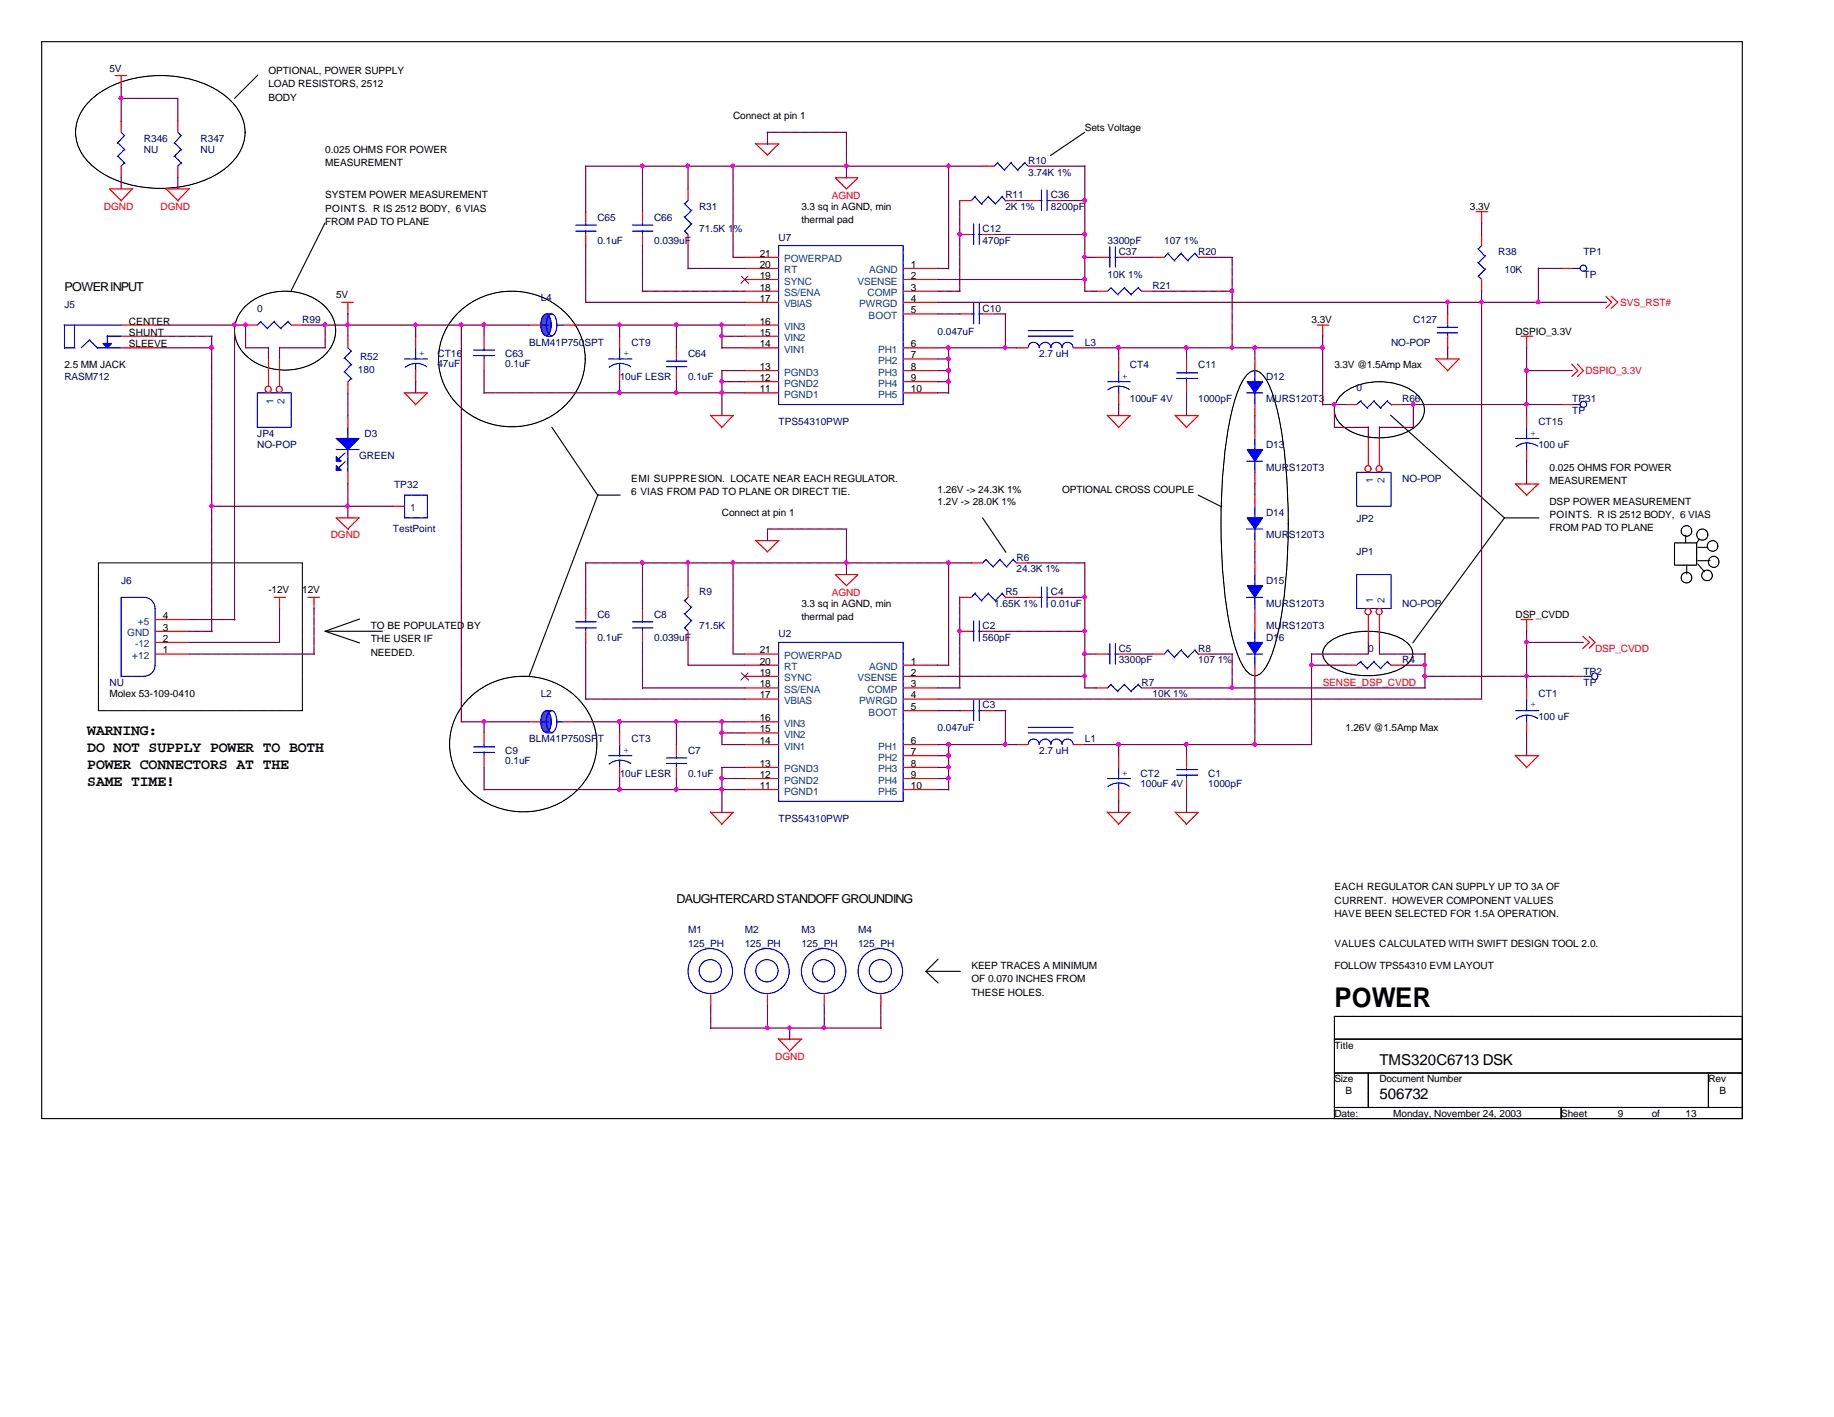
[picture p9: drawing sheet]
<svg xmlns="http://www.w3.org/2000/svg" width="279mm" height="216mm" viewBox="0 0 279 216" stroke-linecap="round" stroke-linejoin="round" font-family="sans-serif">
<g fill="none" stroke="#000" stroke-width=".17">
<path d="M6.3 6.3h259.1v164.1h-259.1zM39.3 11.4l-3.6 3.6M49.5 34l-5.2 10.4M165.3 20.2l-5.3 3.5M84.1 65.1l7 10.4M91 75.4h3.5M91.1 75.4l-10.5 27.6M149.7 78.9l3.5 5.3M182.5 75.4l3.6 1.8M211.8 63.2l17.4 15.7M229.2 78.9h5.2M229.2 78.9l-14 19.1"/>
<path d="M49.5 96.2l5.3 1.8M49.5 96.2h8.8M54.8 94.3l-5.3 1.9M256.8 81.5v1.2M257 86.1v1.4M258.7 83.4h1.5M258.7 85.4h1.8M258.7 85.9l1 1.2M258.9 82.1l-.4 .6M141.1 148l1.8 1.8M141.1 148h5.2M142.9 146.1l-1.8 1.9"/>
</g>
<path d="M15 85.8h31.1M46.1 85.8v22.5M15 108.3v-22.5M46.1 108.3h-31.1" fill="none" stroke="#000" stroke-width=".15" stroke-dasharray=".1 .1 .1 .1 .1 .1 .1 .1"/>
<g fill="none" stroke="#000" stroke-width=".17" stroke-dasharray=".1 .1 .1 .1 .1 .1 .1 .1">
<path d="M13.5 15.5a15 15 0 0 1 11-4 15.3 15.3 0 0 1 10.8 4 6.3 6.3 0 0 1-.3 9.5 15.9 15.9 0 0 1-12 3.6 14.7 14.7 0 0 1-9.5-3.9 6.3 6.3 0 0 1 0-9.2zM37.6 46.4a9.1 9.1 0 0 1 12.3 .7 5.1 5.1 0 0 1-1.4 7.8 9.1 9.1 0 0 1-11.5-1.3 5 5 0 0 1 .6-7.2zM69.6 47.8a11.7 11.7 0 0 1 18.2 2.1 9.9 9.9 0 0 1-4.6 13.9 11.5 11.5 0 0 1-15.6-5.4 9.7 9.7 0 0 1 2-10.6zM190.1 56.9a1.37 1.37 0 0 1 2.1 0 13.6 13.6 0 0 1 2.6 6.4 91.2 91.2 0 0 1 0 32.8 13.6 13.6 0 0 1-2.6 6.4 1.37 1.37 0 0 1-2.1 0 8.5 8.5 0 0 1-1.8-3.5 68 68 0 0 1-2.3-19.2 68.5 68.5 0 0 1 2.3-19.4 8.5 8.5 0 0 1 1.8-3.5zM204.6 59.9a9.5 9.5 0 0 1 11.1 0 3.1 3.1 0 0 1 0 5.1 9.6 9.6 0 0 1-11.1 0 3.1 3.1 0 0 1 0-5.1zM202.3 98a10 10 0 0 1 7.2-1.8 8.4 8.4 0 0 1 5 1.8 1.96 1.96 0 0 1 0 3.1 10 10 0 0 1-7.3 1.8 8.4 8.4 0 0 1-4.9-1.8 1.96 1.96 0 0 1 0-3.1zM255.1 82.7h3.4M255.1 86.1v-3.4M258.5 82.7v3.4M258.5 86.1h-3.4M71.3 106.5a11.7 11.7 0 0 1 18.3 2 9.9 9.9 0 0 1-4.6 14 11.6 11.6 0 0 1-15.8-5.4 9.7 9.7 0 0 1 2.1-10.6zM203.3 154.9h62.1"/>
<path d="M203.3 158.3v-3.4M203.3 158.3h62.1M265.4 154.9v3.4M265.4 158.3h-62.1M265.4 158.3v5.2M203.3 163.5v-5.2M203.3 163.5h5.1M203.3 168.7v-5.2M203.3 168.7h34.5M203.3 170.4v-1.7M208.4 163.5v5.2M208.4 168.7h-5.1"/>
<path d="M208.4 163.5h51.9M208.4 168.7v-5.2M237.8 168.7v1.7M237.8 170.4h-34.5M237.8 168.7h27.6M237.8 170.4v-1.7M260.3 163.5v5.2M260.3 168.7h-51.9M260.3 163.5h5.1M260.3 168.7v-5.2M265.4 163.5h-62.1M265.4 163.5v5.2"/>
<path d="M265.4 168.7h-5.1M265.4 168.7v1.7M265.4 170.4h-27.6"/>
<circle cx="256.9" cy="80.9" r=".81"/>
<circle cx="256.9" cy="88" r=".81"/>
<circle cx="259.3" cy="81.5" r=".85"/>
<circle cx="260.1" cy="87.7" r=".81"/>
<circle cx="260.9" cy="83.2" r=".81"/>
<circle cx="261" cy="85.6" r=".82"/>
</g>
<g fill="none" stroke="#f00" stroke-width=".17" stroke-dasharray=".1 .1 .1 .1 .1 .1 .1 .1">
<path d="M18.5 11.5v1.9M19.3 11.5h-1.8M16.7 28.8l1.8 1.8M18.5 30.6l1.7-1.9M20.2 28.8h-3.6M25.3 28.8l1.9 1.8M27.1 30.6l1.8-1.9M28.8 28.8h-3.6M113.5 39.2h5.1M115.1 21.9h3.6M116.9 23.6l-1.8-1.8M118.6 21.9l-1.8 1.8"/>
<path d="M127.3 27.1h3.4l-1.8 1.7zM224.9 32.3h1.8M225.7 32.3v1.7M53 46.1v1.8M53.8 46.1h-1.7M61.6 59.9h3.6M65.1 59.9l-1.9 1.8M73.7 51.2v1.8M73.7 56.5v-1.8M94.4 51.2v1.8M94.4 58.2v-1.7M103 53v1.7"/>
<path d="M103 58.2v-1.7M113.5 59.9h5.1M113.5 58.2h5.1M113.5 56.5h5.1M113.5 53h5.1M113.5 51.2h5.1M113.5 49.5h5.1M113.5 46.1h5.1M113.5 44.4h5.1M113.5 42.6h5.1M113.5 40.9h5.1M142.8 40.9h-5.2"/>
<path d="M142.8 42.6h-5.2M142.8 44.4h-5.2M142.8 46.1h-5.2M142.8 47.8h-5.2M142.8 53h-5.2M142.8 54.7h-5.2M142.8 56.5h-5.2M142.8 58.2h-5.2M142.8 59.9h-5.2M180.8 54.7v1.8M180.8 59.9v-1.7M200.7 49.5h1.7"/>
<path d="M201.5 49.5v1.8M218.8 54.7h3.5M220.6 56.5l-1.9-1.9M222.2 54.7l-1.7 1.9M231.7 51.2h1.9M232.6 51.2v1.9M240.4 56.5l-1-1M240.4 56.5l-1 .9M241.2 56.5l-.9-1M241.2 56.5l-.9 .9M245.5 46.1l-.9-1M245.5 46.1l-.9 .9"/>
<path d="M246.5 46.1l-1.1-1M246.5 46.1l-1.1 .9M51.2 78.9l1.9 1.8M54.7 78.9h-3.6M59.9 77.1h1.7M63.3 61.6l-1.7-1.8M108.3 63.3h3.5M110 65.1l-1.8-1.9M111.7 63.3l-1.8 1.9M168.7 63.3h3.5M170.4 65.1l-1.7-1.9M172.1 63.3l-1.8 1.9"/>
<path d="M179.1 63.3h3.5M180.8 65.1l-1.8-1.9M182.5 63.3l-1.8 1.9M230.9 73.7h3.5M232.6 75.4l-1.8-1.7M234.4 73.7l-1.9 1.8M42.6 91v1.8M43.5 91h-1.8M47.8 91v1.8M48.7 91h-1.9M53 80.6l1.8-1.8M113.5 99.7h5.1"/>
<path d="M115.1 82.4h3.6M116.9 84.1l-1.8-1.8M118.6 82.4l-1.8 1.8M127.3 87.5h3.4l-1.8 1.7zM156.6 91h1.7M161.8 91h-1.7M231.7 94.4h1.9M232.6 94.4v1.9M242.1 97.9l-1-1M242.1 97.9l-1 .9M243 97.9l-.9-1M243 97.9l-.9 .9"/>
<path d="M113.5 118.6h5.1M113.5 116.9h5.1M113.5 113.5h5.1M113.5 111.7h5.1M113.5 110h5.1M113.5 106.5h5.1M113.5 104.8h5.1M113.5 103h5.1M113.5 101.3h5.1M142.8 101.3h-5.2M142.8 103h-5.2M142.8 104.8h-5.2"/>
<path d="M142.8 106.5h-5.2M142.8 108.3h-5.2M142.8 113.5h-5.2M142.8 115.1h-5.2M142.8 116.9h-5.2M142.8 118.6h-5.2M230.9 115.1h3.5M232.6 116.9l-1.8-1.8M234.4 115.1l-1.9 1.9M108.3 123.8h3.5M110 125.6l-1.8-1.9M111.7 123.8l-1.8 1.8"/>
<path d="M113.5 120.3h5.1M142.8 120.3h-5.2M168.7 123.8h3.5M170.4 125.6l-1.7-1.9M172.1 123.8l-1.8 1.8M179.1 123.8h3.5M180.8 125.6l-1.8-1.9M182.5 123.8l-1.8 1.8M118.6 158.3h3.6M122.1 158.3l-1.9 1.9M120.3 160.1l-1.8-1.9"/>
</g>
<g fill="none" stroke="#00f" stroke-width=".17" stroke-dasharray=".1 .1 .1 .1 .1 .1 .1 .1">
<path d="M118.6 37.4h19M137.6 37.4v24.2M72.1 54.2h3.3M72.1 53.3h3.3M73.7 53v.4M73.7 54.7v-.6M92.7 54.7h3.6M94.4 55.4v1.2M94.4 53v1.8M94.4 55.4l-.7 .1-.9 .5M96.1 55.9a2.92 2.92 0 0 0-1.7-.5M101.5 55.9h3.2"/>
<path d="M101.5 55h3.2M103 54.7v.4M103 56.5v-.7M179.2 57.7h3.3M179.2 56.8h3.3M180.8 56.5v.4M180.8 58.2v-.6M61.6 75.4h3.5M61.6 78.9v-3.5M65.1 75.4v3.5M65.1 78.9h-3.5M118.6 61.6v-24.2"/>
<path d="M137.6 61.6h-19M118.6 97.9h19M137.6 97.9v24.2M158.3 91h.4M158.7 92.5v-3.2M159.5 92.5v-3.2M160.1 91h-.7M118.6 122.1v-24.2M137.6 122.1h-19"/>
</g>
<path d="M112.9 42.1l1.1 1.1M114 42.1l-1.1 1.1M112.9 102.5l1.1 1.1M114 102.5l-1.1 1.1" fill="none" stroke="#804000" stroke-width=".15" stroke-dasharray=".1 .1 .1 .1 .1 .1 .1 .1"/>
<path d="M82.9 108.4l.3-.1a1.17 1.17 0 0 1 .8 1.1 2.49 2.49 0 0 1-.5 2.1l-.3 .1a1.12 1.12 0 0 1-.8-1.1 2.46 2.46 0 0 1 .5-2.1z" fill-rule="evenodd" fill="#4c4cff" stroke="#00f" stroke-width=".17" stroke-dasharray=".1 .1 .1 .1 .1 .1 .1 .1"/>
<g fill="none" stroke="#00f" stroke-width=".17" stroke-dasharray=".1 .1 .1 .1 .1 .1 .1 .1">
<path d="M17.9 21.8l1.1 1.1M17.9 23.8l1.1 1.1M18.5 20.2l.5 .5M19 20.7l-1.1 1.1M19 22.8l-1.1 1.1M19 24.8l-.6 .6M26.6 21.8l1.1 1.1M26.6 23.8l1.1 1.1M27.1 20.2l.6 .5M27.6 20.7l-1.1 1.1M27.6 22.8l-1.1 1.1M27.6 24.8l-.6 .6"/>
<path d="M87.7 35.2h3.2M87.7 34.3h3.2M89.2 34v.4M89.2 35.7v-.6M96.4 35.2h3.2M96.4 34.3h3.2M97.9 34v.4M97.9 35.7v-.6M104.3 35.2l1.1-1.2M104.3 33.1l1.1-1.1M104.3 31.1l.6-.6M104.8 35.7l-.6-.6"/>
<path d="M105.3 34.1l-1.1-1.1M105.3 32.1l-1.1-1.1M148 30.6l.6-.7M148 35.7h.4M148.3 37.3v-3.3M148.5 30l1.1 1.2M149.2 37.3v-3.3M149.5 31.1l1.1-1.2M149.7 35.7h-.6M150.5 30l1.2 1.2M151.5 25.3l.6-.6M151.6 31.1l1.1-1.2"/>
<path d="M152 24.8l1.1 1.2M152.7 30l.5 .6M153 25.9l1.1-1.2M154 24.8l1.1 1.2M155 25.9l1.2-1.2M156.1 24.8l.6 .6M158.3 30.6h.4M158.7 32.1v-3.2M159.5 32.1v-3.2M160.1 30.6h-.7M168.7 39.2h.5M170.4 39.2h-.6"/>
<path d="M177.4 39.2l.6-.7M177.9 38.6l1.1 1.2M178.9 39.7l1.1-1.2M179.9 38.6l1.1 1.2M180.9 39.7l1.2-1.2M182 38.6l.6 .7M225.2 37.9l.6-.6M226.2 39l-1.1-1.2M9.8 53h1.6M9.8 49.5v3.6M11.3 53v-3.6M11.3 49.5h-1.6"/>
<path d="M11.3 49.5h7.2M12.4 53l1.3-1.3M13.6 51.8l1.3 1.3M14.8 53h3.7M16.3 51.2h2.2M16.3 52.3v-1.2M18.5 51.2h-2.2M39.2 49.5l.6-.6M39.2 59.9h5.2M39.7 49l1.1 1.1M40.7 50l1.1-1.1M41.7 49l1.1 1.1"/>
<path d="M42.8 50l1.1-1.1M43.9 49l.5 .6M44.4 59.9v5.2M61.6 54.7h3.6M63.3 55.4v1.2M63.3 53v1.8M63.3 55.4l-.7 .1-.9 .5M65 55.9a2.92 2.92 0 0 0-1.7-.5M148 47.8h.4M148.3 49.4v-3.3M149.2 49.4v-3.3M149.7 47.8h-.6"/>
<path d="M156.6 51.2h7M157.5 52.2a.8 .8 0 0 0-.9 .8M158.3 53a.85 .85 0 0 0-.8-.8M159.2 52.2a.91 .91 0 0 0-.9 .8M160.1 53a.86 .86 0 0 0-.9-.8M161 52.2a.8 .8 0 0 0-.9 .8M161.8 53a.85 .85 0 0 0-.8-.8M162.6 52.2a.8 .8 0 0 0-.8 .8M163.5 50.4h-7M163.5 53a.85 .85 0 0 0-.9-.8M168.7 44.4l.6-.6M168.7 58.2h3.5"/>
<path d="M169.1 40.7v-3.2M169.2 43.9l1.1 1.1M169.9 40.7v-3.2M170.3 44.9l1.1-1.1M170.4 58.8v1.1M170.4 56.5v1.8M170.4 58.8l-1 .2-.7 .4M171.3 43.9l1.1 1.1M172 59.4a2.62 2.62 0 0 0-1.6-.6M172.3 44.9l1.2-1.1M173.4 43.9l.6 .5M191.2 56.5v1.8"/>
<path d="M191.2 59.9v1.8M192.4 59.9h-2.5M218.9 50.7h3.3M218.9 49.9h3.3M220.6 49.5v.5M220.6 51.2v-.6M225.2 42.1l1.1-1.1M225.2 40l1.1-1.1M225.7 42.6l-.6-.6M226.2 41.1l-1.1-1.1M239.5 40.9h1.3M39.2 65.1v-5.2"/>
<path d="M44.4 65.1h-5.2M51.2 68.5h3.6M51.6 69.9l1-.9M51.6 71.3l1-.9M53 65.1v1.8M53 68.5v3.6M206.7 61.6l.6-.6M206.7 72h5.2M206.7 77.1v-5.1M207.3 61.1l1.1 1.1M208.3 62.1l1.1-1.1M209.3 61.1l1.1 1.1"/>
<path d="M210.3 62.1l1.1-1.1M211.3 61.1l.7 .6M211.9 72v5.1M211.9 77.1h-5.2M230.9 66.8h3.5M232.6 67.5v1.1M232.6 65.1v1.8M232.6 67.5l-.7 .1-.9 .5M234.3 68a2.92 2.92 0 0 0-1.7-.5M239.5 61.6h1.3M87.7 95.7h3.2M87.7 94.7h3.2"/>
<path d="M89.2 94.4v.4M89.2 96.2v-.6M96.4 95.7h3.2M96.4 94.7h3.2M97.9 94.4v.4M97.9 96.2v-.6M104.3 95.7l1.1-1.2M104.3 93.6l1.1-1.1M104.3 91.5l.6-.6M104.8 96.2l-.6-.6M105.3 94.6l-1.1-1.1M105.3 92.5l-1.1-1.1"/>
<path d="M148 96.2h.4M148 91l.6-.7M148.3 97.7v-3.2M148.5 90.4l1.1 1.2M149.2 97.7v-3.2M149.5 91.5l1.1-1.2M149.7 96.2h-.6M149.7 85.8l.6-.6M150.2 85.3l1.2 1.1M150.5 90.4l1.2 1.2M151.3 86.4l1.1-1.2M151.6 91.5l1.1-1.2"/>
<path d="M152.3 85.3l1.1 1.1M152.7 90.4l.5 .7M153.3 86.4l1.1-1.2M154.3 85.3l.6 .6M168.7 99.7h.5M170.4 99.7h-.6M177.4 99.7l.6-.7M177.9 99.1l1.1 1.1M179.9 99.1l1.1 1.1M182 99.1l.6 .6M206.7 87.5h5.2M206.7 92.7v-5.2"/>
<path d="M211.9 87.5v5.2M211.9 92.7h-5.2M72.1 114.6h3.3M72.1 113.8h3.3M73.7 113.5v.4M73.7 115.1v-.5M82.5 110h1M83.2 108.3h1M83.2 111.7h1M83.8 108.4l.3-.1a1.17 1.17 0 0 1 .7 1.1 2.49 2.49 0 0 1-.5 2.1l-.2 .1a1.12 1.12 0 0 1-.8-1.1 2.46 2.46 0 0 1 .5-2.1zM84.9 110h1M92.7 115.1h3.6"/>
<path d="M94.4 115.8v1.2M94.4 113.5v1.7M94.4 115.8l-.7 .1-.9 .5M96.1 116.3a2.92 2.92 0 0 0-1.7-.5M101.5 116.3h3.2M101.5 115.5h3.2M103 115.1v.5M103 116.9v-.7M148 108.3h.4M148.3 109.8v-3.2M149.2 109.8v-3.2M149.7 108.3h-.6"/>
<path d="M156.6 111.7h7M157.5 112.6a.8 .8 0 0 0-.9 .9M158.3 113.5a.85 .85 0 0 0-.8-.9M159.2 112.6a.91 .91 0 0 0-.9 .9M160.1 113.5a.86 .86 0 0 0-.9-.9M161 112.6a.8 .8 0 0 0-.9 .9M161.8 113.5a.85 .85 0 0 0-.8-.9M162.6 112.6a.8 .8 0 0 0-.8 .9M163.5 110.8h-7M163.5 113.5a.85 .85 0 0 0-.9-.9M168.7 104.8l.6-.6M168.7 118.6h3.5"/>
<path d="M169.1 101.2v-3.2M169.2 104.3l1.1 1.1M169.9 101.2v-3.2M170.3 105.3l1.1-1.1M170.4 119.3v1.1M170.4 116.9v1.8M170.4 119.3l-1 .2-.7 .4M171.3 104.3l1.1 1.1M172 119.8a2.62 2.62 0 0 0-1.6-.5M172.3 105.3l1.2-1.1M173.4 104.3l.6 .6M178.9 100.2l1.1-1.2"/>
<path d="M179.2 118.1h3.3M179.2 117.3h3.3M180.8 116.9v.4M180.8 118.6v-.6M180.9 100.2l1.2-1.2M206.7 101.3l.6-.5M207.3 100.8l1.1 1.1M208.3 101.9l1.1-1.1M209.3 100.8l1.1 1.1M210.3 101.9l1.1-1.1M211.3 100.8l.7 .6M230.9 108.3h3.5"/>
<path d="M232.6 109v1.1M232.6 106.5v1.9M232.6 109l-.7 .1-.9 .5M234.3 109.5a2.92 2.92 0 0 0-1.7-.5M241.2 103h1.4"/>
<circle cx="241.2" cy="40.9" r=".48"/>
<circle cx="241.2" cy="61.6" r=".48"/>
<circle cx="242.9" cy="103" r=".49"/>
<circle cx="108.2" cy="148" r="3.4"/>
<circle cx="108.2" cy="147.9" r="1.69"/>
<circle cx="116.8" cy="148" r="3.4"/>
<circle cx="116.8" cy="147.9" r="1.69"/>
<circle cx="125.5" cy="148" r="3.4"/>
<circle cx="125.5" cy="147.9" r="1.69"/>
<circle cx="134.1" cy="148" r="3.4"/>
<circle cx="134.1" cy="147.9" r="1.69"/>
</g>
<g fill="none" stroke="#f00" stroke-width=".17" stroke-dasharray=".1 .1 .1 .1 .1 .1 .1 .1">
<path d="M18.5 18.5v1.7M27.1 18.5v1.7M18.5 27.1v-1.8M27.1 27.1v-1.8M89.2 32.3v1.7M89.2 37.4v-1.7M97.9 32.3v1.7M97.9 37.4v-1.7M104.8 37.4v-1.7M104.8 28.8v1.8M146.2 30.6h1.8M146.2 35.7h1.8"/>
<path d="M149.7 25.3h1.8M151.5 35.7h-1.8M154.9 30.6h-1.7M156.6 30.6h1.7M158.3 25.3h-1.7M161.8 30.6h-1.7M167 39.2h1.7M172.1 39.2h-1.7M175.6 39.2h1.8M184.2 39.2h-1.7M225.7 35.7v1.7M23.6 49.5h-5.1"/>
<path d="M23.6 51.2h-5.1M23.6 53h-5.1M37.4 49.5h1.8M40.9 54.7v4.1M42.6 54.7v4.1M46.1 49.5h-1.7M63.3 51.2v1.8M63.3 58.2v-1.7M146.2 47.8h1.8M151.5 47.8h-1.8M154.9 53h1.7M165.3 53h-1.8"/>
<path d="M167 44.4h1.7M170.4 54.7v1.8M175.6 44.4h-1.7M191.2 54.7v1.8M220.6 47.8v1.7M220.6 53v-1.8M225.7 44.4v-1.8M237.8 40.9h1.7M53 63.3v1.8M53 73.7v-1.7M170.4 61.6v-1.7M191.2 63.3v-1.7"/>
<path d="M205 61.6h1.7M208.4 66.8v4.2M210.1 66.8v4.2M213.6 61.6h-1.7M232.6 63.3v1.8M232.6 70.3v-1.8M237.8 61.6h1.7M89.2 92.7v1.7M89.2 97.9v-1.7M97.9 92.7v1.7M97.9 97.9v-1.7M104.8 97.9v-1.7"/>
<path d="M104.8 89.2v1.8M146.2 96.2h1.8M146.2 91h1.8M148 85.8h1.7M151.5 96.2h-1.8M154.9 91h-1.7M156.6 85.8h-1.7M167 99.7h1.7M172.1 99.7h-1.7M175.6 99.7h1.8M184.2 99.7h-1.7M208.4 97.9v-4.2"/>
<path d="M210.1 97.9v-4.2M73.7 111.7v1.8M73.7 116.9v-1.8M80.6 110h1.8M87.5 110h-1.7M94.4 111.7v1.8M94.4 118.6v-1.7M103 113.5v1.6M103 118.6v-1.7M146.2 108.3h1.8M151.5 108.3h-1.8M154.9 113.5h1.7"/>
<path d="M165.3 113.5h-1.8M167 104.8h1.7M170.4 115.1v1.8M175.6 104.8h-1.7M180.8 115.1v1.8M205 101.3h1.7M213.6 101.3h-1.7M232.6 104.8v1.7M232.6 111.7v-1.7M239.5 103h1.7M170.4 122.1v-1.8M180.8 120.3v-1.7"/>
<path d="M108.3 153.2v-1.7M116.9 153.2v-1.7M125.6 153.2v-1.7M134.2 153.2v-1.7"/>
<circle cx="40.9" cy="59.3" r=".47"/>
<circle cx="42.5" cy="59.3" r=".47"/>
<circle cx="208.4" cy="71.4" r=".47"/>
<circle cx="210.1" cy="71.4" r=".47"/>
<circle cx="208.4" cy="93.2" r=".47"/>
<circle cx="210.1" cy="93.2" r=".47"/>
</g>
<g fill="#00f" stroke="#00f" stroke-width=".17" stroke-dasharray=".1 .1 .1 .1 .1 .1 .1 .1">
<path d="M190 58.2h2.4l-1.2 1.7z" fill-rule="evenodd"/>
<path d="M15.7 52.3h1.3l-.7 .7z" fill-rule="evenodd"/>
<path d="M51.2 66.8h3.5l-1.7 1.7z" fill-rule="evenodd"/>
<path d="M51.2 69.6l.8 .7h-.8z" fill-rule="evenodd"/>
<path d="M51.2 71l.8 .6h-.8z" fill-rule="evenodd"/>
</g>
<path d="M82.9 47.9l.3-.1a1.17 1.17 0 0 1 .8 1.2 2.49 2.49 0 0 1-.5 2.1h-.3a1.12 1.12 0 0 1-.8-1.1 2.46 2.46 0 0 1 .5-2.1z" fill-rule="evenodd" fill="#4c4cff" stroke="#00f" stroke-width=".17" stroke-dasharray=".1 .1 .1 .1 .1 .1 .1 .1"/>
<g fill="none" stroke="#00f" stroke-width=".17" stroke-dasharray=".1 .1 .1 .1 .1 .1 .1 .1">
<path d="M52.5 54.5l1.1 1.1M52.5 56.6l1.1 1.1M53 53l.6 .6M53.5 53.5l-1.1 1.1M53.5 55.5l-1.1 1.2M53.5 57.7l-.6 .6M82.5 49.5h1M83.2 47.8h1M83.2 51.2h1M83.8 47.9l.3-.1a1.17 1.17 0 0 1 .7 1.2 2.49 2.49 0 0 1-.5 2.1h-.2a1.12 1.12 0 0 1-.8-1.1 2.46 2.46 0 0 1 .5-2.1zM84.9 49.5h1M191.2 66.8v1.8"/>
<path d="M191.2 70.3v1.8M191.2 77.1v1.9M192.4 70.3h-2.5M18.5 91v12.1M18.5 91h3.5M23.6 92.7v8.7M23.6 92.7a1.7 1.7 0 0 0-1.7-1.7M191.2 87.5v1.8M191.2 91v1.8M191.2 80.6v1.9M191.2 96.2v1.8M191.2 99.7v1.7"/>
<path d="M192.4 91h-2.5M192.4 80.6h-2.5M192.4 99.7h-2.5M18.5 103h3.5M21.9 103a1.7 1.7 0 0 0 1.7-1.7"/>
</g>
<g fill="none" stroke="#f00" stroke-width=".17" stroke-dasharray=".1 .1 .1 .1 .1 .1 .1 .1">
<path d="M53 51.2v1.8M53 59.9v-1.7M80.6 49.5h1.8M87.5 49.5h-1.7M191.2 65.1v1.7M191.2 73.7v-1.7M191.2 75.4v1.7M28.8 99.7h-5.2M28.8 97.9h-5.2M28.8 96.2h-5.2M28.8 94.4h-5.2M191.2 85.8v1.7"/>
<path d="M191.2 94.4v-1.7M191.2 84.1v-1.7M191.2 94.4v1.8M191.2 103v-1.7"/>
</g>
<g fill="#00f" stroke="#00f" stroke-width=".17" stroke-dasharray=".1 .1 .1 .1 .1 .1 .1 .1">
<path d="M190 68.5h2.4l-1.2 1.8z" fill-rule="evenodd"/>
<path d="M190 89.2h2.4l-1.2 1.8z" fill-rule="evenodd"/>
<path d="M190 78.9h2.4l-1.2 1.7z" fill-rule="evenodd"/>
<path d="M190 97.9h2.4l-1.2 1.8z" fill-rule="evenodd"/>
</g>
<g fill="none" stroke="#800040" stroke-width=".17" stroke-dasharray=".1 .1 .1 .1 .1 .1 .1 .1">
<path d="M18.5 15v3.5M18.5 15v-1.8M27.1 18.5v-3.6M27.1 15h-8.7M18.5 28.8v-1.8M27.1 28.8v-1.8M89.2 37.4v8.7M89.2 25.3v7M97.9 37.4v7M97.9 32.3v-7.1M97.9 25.3h-8.7M104.8 37.4v3.6"/>
<path d="M104.8 28.8v-3.6M104.8 25.3h-7M111.7 39.2v-14M111.7 25.3h17.3M111.7 25.3h-7M113.5 39.2h-1.9M116.9 20.2v1.8M128.9 27.1v-1.9M128.9 25.3h15.7M128.9 25.3v-5.2M128.9 20.2h-12.1M144.5 25.3v15.7"/>
<path d="M144.5 25.3h5.3M146.2 35.7v-5.2M151.5 35.7h13.9M156.6 30.6h-1.8M165.3 39.2v3.5M165.3 30.6h-3.6M165.3 35.7v3.6M165.3 35.7v-5.2M165.3 25.3h-7.1M165.3 30.6v-5.4M167 39.2h-1.8M172.1 39.2h3.6"/>
<path d="M184.2 39.2h3.6M187.7 39.2v5.2M225.7 34v1.8M23.6 49.5h12.2M23.6 51.2h8.7M23.6 53h8.7M32.3 51.2v1.9M32.3 53v24.2M35.7 49.5v45M37.4 49.5h-1.8M37.4 53v-3.6M40.9 53h-3.6"/>
<path d="M40.9 54.7v-1.8M42.6 54.7v-1.8M42.6 53h7M46.1 49.5h3.5M49.5 53v-3.6M49.5 49.5h3.6M53 49.5h10.4M53 59.9v3.5M53 51.2v-1.8M53 49.5v-1.7M63.3 59.9v-1.8M63.3 51.2v-1.8"/>
<path d="M63.3 49.5h7.1M70.3 49.5h3.5M73.7 51.2v-1.8M73.7 56.5v3.4M73.7 59.9h20.8M73.7 49.5h7M87.5 49.5h7M89.2 46.1h24.3M94.4 49.5h8.7M94.4 51.2v-1.8M94.4 59.9h8.7M94.4 58.2v1.7"/>
<path d="M97.9 44.4h15.6M103 53v-3.6M103 58.2v1.7M103 49.5h7.1M103 59.9h7.1M104.8 40.9h8.7M110 56.5v1.8M110 58.2v1.7M110 59.9v3.5M110 49.5v1.8M110 53h3.5M110 51.2v1.9"/>
<path d="M113.5 56.5h-3.6M113.5 58.2h-3.6M113.5 59.9h-3.6M113.5 49.5h-3.6M113.5 51.2h-3.6M142.8 58.2h1.8M142.8 56.5h1.8M142.8 54.7h1.8M142.8 53h1.8M142.8 47.8h3.5M142.8 44.4h3.5M142.8 42.6h22.6"/>
<path d="M142.8 46.1h77.8M144.5 53v1.8M144.5 59.9h-1.8M144.5 58.2v1.7M144.5 56.5v1.8M144.5 54.7v1.9M144.5 40.9h-1.8M144.5 53h8.7M146.2 44.4v-8.8M151.5 47.8h1.7M153.2 47.8v5.3M153.2 53h1.7"/>
<path d="M165.3 44.4h1.7M165.3 42.6v1.8M170.4 54.7v-1.8M170.4 53h-5.2M175.6 44.4h12.2M180.8 54.7v-1.8M180.8 53h-10.5M187.7 44.4v8.7M187.7 53h-7M191.2 54.7v-1.8M191.2 53h-3.6M201.5 53h-10.4"/>
<path d="M201.5 53v-1.9M201.5 53v8.7M220.6 47.8v-1.8M220.6 46.1h5.2M220.6 54.7v-1.8M225.7 46.1v-1.8M225.7 46.1h8.7M232.6 56.5v-3.6M234.4 46.1v-5.3M234.4 40.9h3.5M234.4 46.1h10.4M239.5 56.5h-7"/>
<path d="M32.3 77.1v19.2M53 78.9v-1.9M53 77.1h-20.8M53 77.1v-3.4M59.9 77.1h-7M170.4 63.3v-1.7M180.8 63.3v-3.5M191.2 65.1v-1.9M191.2 75.4v-1.7M201.5 61.6h1.9M203.3 65.1v-3.5M203.3 61.6h1.8"/>
<path d="M208.4 66.8v-1.8M208.4 65.1h-5.2M210.1 66.8v-1.8M210.1 65.1h5.3M213.6 61.6h1.8M215.3 65.1v-3.5M215.3 61.6h17.4M232.6 61.6v-5.2M232.6 73.7v-3.5M232.6 63.3v-1.7M237.8 61.6h-5.3M28.8 94.4h7"/>
<path d="M28.8 99.7h19.1M28.8 97.9h13.9M28.8 96.2h3.5M42.6 92.7v5.3M47.8 92.7v7M89.2 92.7v-7M89.2 85.8h8.8M89.2 97.9v8.7M97.9 97.9v7M97.9 92.7v-7M97.9 85.8h7M104.8 89.2v-3.5"/>
<path d="M104.8 97.9v3.5M104.8 85.8h7M111.7 99.7v-14M111.7 85.8h17.3M113.5 99.7h-1.9M116.9 80.6v1.9M116.9 80.6h12.1M128.9 87.5v-1.8M128.9 85.8h15.7M128.9 85.8v-5.3M144.5 85.8v15.6M144.5 85.8h3.6"/>
<path d="M146.2 96.2v-5.3M151.5 96.2h13.9M156.6 91h-1.8M165.3 99.7v3.4M165.3 96.2v3.5M165.3 96.2v-5.3M165.3 85.8h-8.8M165.3 91h-3.6M165.3 91v-5.3M167 99.7h-1.8M172.1 99.7h3.6M184.2 99.7h3.6"/>
<path d="M187.7 99.7v5.2M191.2 85.8v-1.8M208.4 99.7h-8.7M208.4 99.7v-1.9M210.1 97.9v1.8M210.1 99.7h7.1M232.6 97.9v-1.8M241.2 97.9h-8.7M70.3 110h3.5M70.3 110v-60.6M73.7 110h7M73.7 111.7v-1.8"/>
<path d="M73.7 116.9v3.5M87.5 110h7M89.2 106.5h24.3M94.4 110h8.7M94.4 111.7v-1.8M94.4 118.6v1.8M97.9 104.8h15.6M103 113.5v-3.6M103 118.6v1.8M103 110h7.1M104.8 101.3h8.7M110 116.9v1.8"/>
<path d="M110 118.6v1.8M110 110v1.8M110 113.5h3.5M110 111.7v1.8M113.5 116.9h-3.6M113.5 118.6h-3.6M113.5 110h-3.6M113.5 111.7h-3.6M142.8 118.6h1.8M142.8 116.9h1.8M142.8 115.1h1.8M142.8 113.5h1.8"/>
<path d="M142.8 108.3h3.5M142.8 104.8h3.5M142.8 103h22.6M142.8 106.5h83M144.5 113.5v1.7M144.5 118.6v1.8M144.5 116.9v1.8M144.5 115.1v1.9M144.5 101.3h-1.8M144.5 113.5h8.7M146.2 104.8v-8.7M151.5 108.3h1.7"/>
<path d="M153.2 108.3v5.2M153.2 113.5h1.7M165.3 104.8h1.7M165.3 103v1.9M170.4 115.1v-1.7M170.4 113.5h-5.2M175.6 104.8h12.2M180.8 115.1v-1.7M180.8 113.5h-10.5M187.7 104.8h29.5M191.2 103v10.5M191.2 113.5h-10.5"/>
<path d="M199.8 113.5v-12.2M199.8 101.3h5.3M199.8 113.5h-8.7M199.8 101.3v-1.7M213.6 101.3h3.6M217.1 103h15.6M217.1 103v-1.7M217.1 101.3v-1.7M217.1 104.8v-1.8M225.7 106.5v-60.5M232.6 103v-5.2M232.6 115.1v-3.5"/>
<path d="M232.6 104.8v-1.8M239.5 103h-7M73.7 120.3h20.8M94.4 120.3h8.7M103 120.3h7.1M110 120.3v3.6M113.5 120.3h-3.6M144.5 120.3h-1.8M170.4 123.8v-1.8M180.8 123.8v-3.6M108.3 153.2v3.5M108.3 156.6h8.7"/>
<path d="M116.9 156.6h3.5M116.9 153.2v3.5M120.3 156.6h5.3M120.3 156.6v1.8M125.6 156.6h8.7M125.6 153.2v3.5M134.2 153.2v3.5"/>
</g>
<g fill="#f0f" stroke="#f0f" stroke-width=".17" stroke-dasharray=".1 .1 .1 .1 .1 .1 .1 .1">
<circle cx="109.9" cy="58.1" r=".29"/>
<circle cx="109.9" cy="59.8" r=".29"/>
<circle cx="144.5" cy="53" r=".29"/>
<circle cx="144.5" cy="54.6" r=".29"/>
<circle cx="144.5" cy="58.1" r=".29"/>
<circle cx="144.5" cy="56.4" r=".29"/>
<circle cx="109.9" cy="51.2" r=".29"/>
<circle cx="103" cy="49.5" r=".29"/>
<circle cx="94.4" cy="49.5" r=".29"/>
<circle cx="73.7" cy="49.5" r=".29"/>
<circle cx="94.4" cy="59.8" r=".29"/>
<circle cx="103" cy="59.8" r=".29"/>
<circle cx="109.9" cy="49.5" r=".29"/>
<circle cx="128.9" cy="25.3" r=".29"/>
<circle cx="144.5" cy="25.3" r=".29"/>
<circle cx="153.1" cy="53" r=".29"/>
<circle cx="165.2" cy="39.2" r=".29"/>
<circle cx="165.2" cy="42.5" r=".29"/>
<circle cx="146.2" cy="35.7" r=".29"/>
<circle cx="187.7" cy="44.3" r=".29"/>
<circle cx="187.7" cy="53" r=".29"/>
<circle cx="165.2" cy="35.7" r=".29"/>
<circle cx="165.2" cy="30.5" r=".29"/>
<circle cx="201.5" cy="53" r=".29"/>
<circle cx="170.4" cy="53" r=".29"/>
<circle cx="109.9" cy="118.6" r=".29"/>
<circle cx="109.9" cy="120.3" r=".29"/>
<circle cx="144.5" cy="113.4" r=".29"/>
<circle cx="144.5" cy="115.1" r=".29"/>
<circle cx="144.5" cy="118.6" r=".29"/>
<circle cx="144.5" cy="116.9" r=".29"/>
<circle cx="109.9" cy="111.6" r=".29"/>
<circle cx="103" cy="109.9" r=".29"/>
<circle cx="94.4" cy="109.9" r=".29"/>
<circle cx="73.7" cy="109.9" r=".29"/>
<circle cx="94.4" cy="120.3" r=".29"/>
<circle cx="103" cy="120.3" r=".29"/>
<circle cx="109.9" cy="109.9" r=".29"/>
<circle cx="111.6" cy="85.7" r=".29"/>
<circle cx="144.5" cy="85.7" r=".29"/>
<circle cx="153.1" cy="113.4" r=".29"/>
<circle cx="165.2" cy="99.6" r=".29"/>
<circle cx="165.2" cy="103" r=".29"/>
<circle cx="146.2" cy="96.1" r=".29"/>
<circle cx="187.7" cy="104.8" r=".29"/>
<circle cx="165.2" cy="96.1" r=".29"/>
<circle cx="165.2" cy="91" r=".29"/>
<circle cx="128.9" cy="85.7" r=".29"/>
<circle cx="170.4" cy="113.4" r=".29"/>
<circle cx="70.2" cy="49.5" r=".29"/>
<circle cx="225.7" cy="46" r=".29"/>
<circle cx="220.5" cy="46" r=".29"/>
<circle cx="111.6" cy="25.3" r=".29"/>
<circle cx="104.8" cy="25.3" r=".29"/>
<circle cx="97.8" cy="25.3" r=".29"/>
<circle cx="97.8" cy="85.7" r=".29"/>
<circle cx="104.8" cy="85.7" r=".29"/>
<circle cx="35.7" cy="49.5" r=".29"/>
<circle cx="32.2" cy="77.1" r=".29"/>
<circle cx="32.2" cy="53" r=".29"/>
<circle cx="53" cy="49.5" r=".29"/>
<circle cx="63.3" cy="49.5" r=".29"/>
<circle cx="125.5" cy="156.6" r=".29"/>
<circle cx="116.9" cy="156.6" r=".29"/>
<circle cx="120.3" cy="156.6" r=".29"/>
<circle cx="203.2" cy="61.6" r=".29"/>
<circle cx="215.3" cy="61.6" r=".29"/>
<circle cx="232.5" cy="56.4" r=".29"/>
<circle cx="232.5" cy="61.6" r=".29"/>
<circle cx="217" cy="101.3" r=".29"/>
<circle cx="199.8" cy="101.3" r=".29"/>
<circle cx="232.5" cy="103" r=".29"/>
<circle cx="234.3" cy="46" r=".29"/>
<circle cx="53" cy="77.1" r=".29"/>
<circle cx="232.5" cy="97.8" r=".29"/>
<circle cx="180.7" cy="53" r=".29"/>
<circle cx="191.1" cy="53" r=".29"/>
<circle cx="191.1" cy="113.4" r=".29"/>
<circle cx="18.4" cy="14.9" r=".29"/>
<circle cx="37.4" cy="49.5" r=".29"/>
<circle cx="49.5" cy="49.5" r=".29"/>
<circle cx="217" cy="103" r=".29"/>
<circle cx="180.7" cy="113.4" r=".29"/>
</g>
<text font-size="4.1" x="203.3" y="153.5">POWER</text>
<g font-size="2.3">
<text x="13.3" y="111.9">WARNING:</text>
<text x="13.3" y="114.6">DO NOT SUPPLY POWER TO BOTH</text>
<text x="13.3" y="117.2">POWER CONNECTORS AT THE</text>
<text x="13.3" y="119.8">SAME TIME!</text>
<text x="210.1" y="167.5">506732</text>
<text x="210.1" y="162.3">TMS320C6713 DSK</text>
</g>
<g font-size="1.9">
<text x="9.8" y="44.3">POWER INPUT</text>
<text x="103" y="137.6">DAUGHTERCARD STANDOFF GROUNDING</text>
</g>
<g font-size="1.5">
<text x="16.7" y="10.9">5V</text>
<text x="40.9" y="11.3">OPTIONAL, POWER SUPPLY</text>
<text x="40.9" y="13.3">LOAD RESISTORS, 2512</text>
<text x="40.9" y="15.3">BODY</text>
<text x="49.5" y="23.4">0.025 OHMS FOR POWER</text>
<text x="111.7" y="18.1">Connect at pin 1</text>
<text x="165.3" y="19.9">Sets Voltage</text>
<text x="49.5" y="25.3">MEASUREMENT</text>
<text x="49.5" y="30.2">SYSTEM POWER MEASUREMENT</text>
<text x="49.5" y="32.3">POINTS. R IS 2512 BODY, 6 VIAS</text>
<text x="49.5" y="34.3">FROM PAD TO PLANE</text>
<text x="122.1" y="32">3.3 sq in AGND, min</text>
<text x="122.1" y="34">thermal pad</text>
<text x="223.9" y="32">3.3V</text>
<text x="115.7" y="40.8">20</text>
<text x="115.7" y="39.1">21</text>
<text x="138.8" y="40.8">1</text>
<text x="51.2" y="45.5">5V</text>
<text x="115.7" y="46">17</text>
<text x="115.7" y="44.3">18</text>
<text x="115.7" y="42.5">19</text>
<text x="138.8" y="42.5">2</text>
<text x="138.8" y="44.3">3</text>
<text x="138.8" y="46">4</text>
<text x="138.8" y="47.8">5</text>
<text x="19.6" y="49.4">CENTER</text>
<text x="19.6" y="51.1">SHUNT</text>
<text x="19.6" y="52.9">SLEEVE</text>
<text x="115.7" y="52.9">14</text>
<text x="115.7" y="51.1">15</text>
<text x="115.7" y="49.4">16</text>
<text x="138.8" y="52.9">6</text>
<text x="199.8" y="49.3">3.3V</text>
<text x="230.9" y="51">DSPIO_3.3V</text>
<text x="9.8" y="56.1">2.5 MM JACK</text>
<text x="115.7" y="59.8">11</text>
<text x="115.7" y="58.1">12</text>
<text x="115.7" y="56.4">13</text>
<text x="138.8" y="54.6">7</text>
<text x="138.8" y="56.4">8</text>
<text x="138.8" y="58.1">9</text>
<text x="138.8" y="59.8">10</text>
<text x="203.3" y="56.1">3.3V @1.5Amp Max</text>
<text x="236.1" y="71.7">0.025 OHMS FOR POWER</text>
<text x="96.2" y="73.4">EMI SUPPRESION. LOCATE NEAR EACH REGULATOR.</text>
<text x="96.2" y="75.4">6 VIAS FROM PAD TO PLANE OR DIRECT TIE.</text>
<text x="142.8" y="75.2">1.26V -&gt; 24.3K 1%</text>
<text x="142.8" y="76.9">1.2V -&gt; 28.0K 1%</text>
<text x="161.8" y="75.2">OPTIONAL CROSS COUPLE</text>
<text x="236.1" y="76.9">DSP POWER MEASUREMENT</text>
<text x="236.1" y="73.7">MEASUREMENT</text>
<text x="110" y="78.6">Connect at pin 1</text>
<text x="236.1" y="78.9">POINTS. R IS 2512 BODY, 6 VIAS</text>
<text x="236.1" y="80.9">FROM PAD TO PLANE</text>
<text x="24.8" y="94.3">4</text>
<text x="40.9" y="90.3">-12V</text>
<text x="46.1" y="90.3">12V</text>
<text x="56.5" y="95.8">TO BE POPULATED BY</text>
<text x="122.1" y="92.5">3.3 sq in AGND, min</text>
<text x="122.1" y="94.4">thermal pad</text>
<text x="230.9" y="94.1">DSP_CVDD</text>
<text x="24.8" y="99.6">1</text>
<text x="24.8" y="97.8">2</text>
<text x="24.8" y="96.1">3</text>
<text x="56.5" y="97.9">THE USER IF</text>
<text x="56.5" y="99.9">NEEDED.</text>
<text x="115.7" y="101.3">20</text>
<text x="115.7" y="99.6">21</text>
<text x="138.8" y="101.3">1</text>
<text x="16.7" y="106.3">Molex 53-109-0410</text>
<text x="115.7" y="106.4">17</text>
<text x="115.7" y="104.7">18</text>
<text x="115.7" y="103">19</text>
<text x="138.8" y="103">2</text>
<text x="138.8" y="104.7">3</text>
<text x="138.8" y="106.4">4</text>
<text x="115.7" y="113.4">14</text>
<text x="115.7" y="111.6">15</text>
<text x="115.7" y="109.9">16</text>
<text x="138.8" y="108.2">5</text>
<text x="138.8" y="113.4">6</text>
<text x="205" y="111.4">1.26V @1.5Amp Max</text>
<text x="115.7" y="118.5">12</text>
<text x="115.7" y="116.8">13</text>
<text x="138.8" y="115.1">7</text>
<text x="138.8" y="116.8">8</text>
<text x="138.8" y="118.5">9</text>
<text x="115.7" y="120.2">11</text>
<text x="138.8" y="120.2">10</text>
<text x="203.3" y="135.6">EACH REGULATOR CAN SUPPLY UP TO 3A OF</text>
<text x="203.3" y="137.7">CURRENT. HOWEVER COMPONENT VALUES</text>
<text x="203.3" y="139.7">HAVE BEEN SELECTED FOR 1.5A OPERATION.</text>
<text x="148" y="147.7">KEEP TRACES A MINIMUM</text>
<text x="148" y="149.7">OF 0.070 INCHES FROM</text>
<text x="203.3" y="147.7">FOLLOW TPS54310 EVM LAYOUT</text>
<text x="203.3" y="144.3">VALUES CALCULATED WITH SWIFT DESIGN TOOL 2.0.</text>
<text x="148" y="151.7">THESE HOLES.</text>
<text x="203.3" y="159.8">Title</text>
<text x="203.3" y="164.9">Size</text>
<text x="205" y="166.7">B</text>
<text x="210.1" y="164.9">Document Number</text>
<text x="260.3" y="164.9">Rev</text>
<text x="262" y="166.7">B</text>
<text x="203.3" y="170.2">Date:</text>
<text x="212.3" y="170.2">Monday, November 24, 2003</text>
<text x="237.8" y="170.2">Sheet</text>
<text x="246.5" y="170.2">9</text>
<text x="251.6" y="170.2">of</text>
<text x="256.8" y="170.2">13</text>
</g>
<g font-size="1.5" fill="#000080">
<text x="21.9" y="21.6">R346</text>
<text x="21.9" y="23.4">NU</text>
<text x="30.6" y="21.6">R347</text>
<text x="30.6" y="23.4">NU</text>
<text x="156.6" y="25.1">R10</text>
<text x="156.6" y="26.8">3.74K 1%</text>
<text x="91" y="33.7">C65</text>
<text x="99.7" y="33.7">C66</text>
<text x="106.5" y="32">R31</text>
<text x="106.5" y="35.4">71.5K 1%</text>
<text x="149.7" y="35.4">C12</text>
<text x="153.2" y="30.2">R11</text>
<text x="153.2" y="32">2K 1%</text>
<text x="160.1" y="30.2">C36</text>
<text x="160.1" y="32">8200pF</text>
<text x="91" y="37.2">0.1uF</text>
<text x="99.7" y="37.2">0.039uF</text>
<text x="118.6" y="36.7">U7</text>
<text x="149.7" y="37.2">470pF</text>
<text x="168.7" y="37.2">3300pF</text>
<text x="170.4" y="38.9">C37</text>
<text x="177.4" y="37.2">107 1%</text>
<text x="182.5" y="38.9">R20</text>
<text x="228.3" y="38.9">R38</text>
<text x="229.2" y="41.7">10K</text>
<text x="241.2" y="38.9">TP1</text>
<text x="9.8" y="47">J5</text>
<text x="39.2" y="47.5">0</text>
<text x="82.4" y="45.8">L4</text>
<text x="149.7" y="47.5">C10</text>
<text x="168.7" y="42.3">10K 1%</text>
<text x="175.6" y="44">R21</text>
<text x="241.2" y="42.3">TP</text>
<text x="46.1" y="49.3">R99</text>
<text x="80.6" y="52.7">BLM41P750SPT</text>
<text x="96.2" y="52.7">CT9</text>
<text x="142.8" y="51">0.047uF</text>
<text x="165.3" y="52.7">L3</text>
<text x="211.9" y="52.7">NO-POP</text>
<text x="215.3" y="49.3">C127</text>
<text x="9.8" y="57.9">RASM712</text>
<text x="54.5" y="56.8">180</text>
<text x="54.9" y="54.8">R52</text>
<text x="66.6" y="54.4">CT16</text>
<text x="66.6" y="56">47uF</text>
<text x="77" y="54.4">C63</text>
<text x="77" y="56">0.1uF</text>
<text x="94.4" y="57.9">10uF LESR</text>
<text x="104.8" y="54.4">C64</text>
<text x="104.8" y="57.9">0.1uF</text>
<text x="158.3" y="54.4">2.7 uH</text>
<text x="172.1" y="56.1">CT4</text>
<text x="182.5" y="56.1">C11</text>
<text x="192.9" y="57.9">D12</text>
<text x="206.7" y="59.6">0</text>
<text x="118.6" y="64.8">TPS54310PWP</text>
<text x="172.1" y="61.3">100uF 4V</text>
<text x="182.5" y="61.3">1000pF</text>
<text x="192.9" y="61.3">MURS120T3</text>
<text x="213.6" y="61.3">R66</text>
<text x="234.4" y="64.8">CT15</text>
<text x="239.5" y="61.3">TP31</text>
<text x="239.5" y="63.1">TP</text>
<text x="39.2" y="66.5">JP4</text>
<text x="39.2" y="68.2">NO-POP</text>
<text x="54.7" y="69.9">GREEN</text>
<text x="55.5" y="66.5">D3</text>
<text x="192.9" y="68.2">D13</text>
<text x="192.9" y="71.7">MURS120T3</text>
<text x="234.4" y="68.2">100 uF</text>
<text x="60" y="74.4">TP32</text>
<text x="213.6" y="73.4">NO-POP</text>
<text x="59.9" y="81">TestPoint</text>
<text x="192.9" y="78.6">D14</text>
<text x="192.9" y="82">MURS120T3</text>
<text x="206.7" y="79.5">JP2</text>
<text x="18.5" y="89">J6</text>
<text x="154.9" y="85.5">R6</text>
<text x="154.9" y="87.2">24.3K 1%</text>
<text x="192.9" y="89">D15</text>
<text x="206.7" y="84.5">JP1</text>
<text x="91" y="94.1">C6</text>
<text x="99.7" y="94.1">C8</text>
<text x="106.5" y="90.7">R9</text>
<text x="106.5" y="95.8">71.5K</text>
<text x="149.7" y="95.8">C2</text>
<text x="151.5" y="92.5">1.65K 1%</text>
<text x="153.2" y="90.7">R5</text>
<text x="160.1" y="90.7">C4</text>
<text x="160.1" y="92.5">0.01uF</text>
<text x="192.9" y="92.5">MURS120T3</text>
<text x="192.9" y="95.8">MURS120T3</text>
<text x="213.6" y="92.5">NO-POP</text>
<text x="91" y="97.6">0.1uF</text>
<text x="99.7" y="97.6">0.039uF</text>
<text x="118.6" y="97.1">U2</text>
<text x="149.7" y="97.6">560pF</text>
<text x="170.4" y="99.3">C5</text>
<text x="170.4" y="101.1">3300pF</text>
<text x="182.5" y="99.3">R8</text>
<text x="182.5" y="101.1">107 1%</text>
<text x="192.9" y="97.6">D16</text>
<text x="208.4" y="99.3">0</text>
<text x="213.6" y="101.1">R4</text>
<text x="16.7" y="104.5">NU</text>
<text x="82.4" y="106.3">L2</text>
<text x="149.7" y="107.9">C3</text>
<text x="173.9" y="104.5">R7</text>
<text x="175.6" y="106.3">10K 1%</text>
<text x="234.4" y="106.3">CT1</text>
<text x="241.2" y="102.8">TP2</text>
<text x="241.2" y="104.5">TP</text>
<text x="80.6" y="113.1">BLM41P750SPT</text>
<text x="96.2" y="113.1">CT3</text>
<text x="142.8" y="111.4">0.047uF</text>
<text x="165.3" y="113.1">L1</text>
<text x="234.4" y="109.7">100 uF</text>
<text x="77" y="114.9">C9</text>
<text x="77" y="116.4">0.1uF</text>
<text x="94.4" y="118.4">10uF LESR</text>
<text x="104.8" y="114.9">C7</text>
<text x="104.8" y="118.4">0.1uF</text>
<text x="158.3" y="114.9">2.7 uH</text>
<text x="173.7" y="118.4">CT2</text>
<text x="173.7" y="119.9">100uF 4V</text>
<text x="184.1" y="118.4">C1</text>
<text x="184.1" y="119.9">1000pF</text>
<text x="118.6" y="125.2">TPS54310PWP</text>
<text x="104.8" y="142.2">M1</text>
<text x="113.5" y="142.2">M2</text>
<text x="122.1" y="142.2">M3</text>
<text x="130.7" y="142.2">M4</text>
<text x="104.8" y="144.3">125_PH</text>
<text x="113.5" y="144.3">125_PH</text>
<text x="122.1" y="144.3">125_PH</text>
<text x="130.7" y="144.3">125_PH</text>
</g>
<g font-size="1.5" fill="#f00">
<text x="15.8" y="32">DGND</text>
<text x="24.5" y="32">DGND</text>
<text x="126.7" y="30.4">AGND</text>
<text x="246.8" y="46.7">SVS_RST#</text>
<text x="241.6" y="57">DSPIO_3.3V</text>
<text x="50.4" y="82">DGND</text>
<text x="126.7" y="90.8">AGND</text>
<text x="243" y="99.3">DSP_CVDD</text>
<text x="201.5" y="104.5">SENSE_DSP_CVDD</text>
<text x="118.1" y="161.5">DGND</text>
</g>
<g font-size="1.5" fill="#004080">
<text x="119.5" y="41.7">RT</text>
<text x="119.5" y="40">POWERPAD</text>
<text x="132.4" y="41.7">AGND</text>
<text x="119.5" y="46.8">VBIAS</text>
<text x="119.5" y="45.1">SS/ENA</text>
<text x="119.5" y="43.3">SYNC</text>
<text x="130.6" y="43.3">VSENSE</text>
<text x="130.9" y="46.8">PWRGD</text>
<text x="132.2" y="45.1">COMP</text>
<text x="119.5" y="53.8">VIN1</text>
<text x="119.5" y="52">VIN2</text>
<text x="119.5" y="50.3">VIN3</text>
<text x="132.3" y="48.6">BOOT</text>
<text x="133.8" y="53.8">PH1</text>
<text x="119.5" y="58.9">PGND2</text>
<text x="119.5" y="57.2">PGND3</text>
<text x="133.8" y="55.5">PH2</text>
<text x="133.8" y="57.2">PH3</text>
<text x="133.8" y="58.9">PH4</text>
<text x="41.7" y="61.6" transform="rotate(-90 41.7 61.6)">1</text>
<text x="43.3" y="61.6" transform="rotate(-90 43.3 61.6)">2</text>
<text x="119.5" y="60.6">PGND1</text>
<text x="133.8" y="60.6">PH5</text>
<text x="62.5" y="77.9">1</text>
<text x="209.2" y="73.7" transform="rotate(-90 209.2 73.7)">1</text>
<text x="210.9" y="73.7" transform="rotate(-90 210.9 73.7)">2</text>
<text x="21" y="95.2">+5</text>
<text x="209.2" y="91.9" transform="rotate(-90 209.2 91.9)">1</text>
<text x="210.9" y="91.9" transform="rotate(-90 210.9 91.9)">2</text>
<text x="19.4" y="96.9">GND</text>
<text x="20.2" y="100.4">+12</text>
<text x="20.6" y="98.6">-12</text>
<text x="119.5" y="100.4">POWERPAD</text>
<text x="119.5" y="107.3">VBIAS</text>
<text x="119.5" y="105.6">SS/ENA</text>
<text x="119.5" y="103.8">SYNC</text>
<text x="119.5" y="102.1">RT</text>
<text x="130.6" y="103.8">VSENSE</text>
<text x="130.9" y="107.3">PWRGD</text>
<text x="132.2" y="105.6">COMP</text>
<text x="132.4" y="102.1">AGND</text>
<text x="119.5" y="112.4">VIN2</text>
<text x="119.5" y="110.7">VIN3</text>
<text x="132.3" y="109.1">BOOT</text>
<text x="119.5" y="119.4">PGND2</text>
<text x="119.5" y="117.7">PGND3</text>
<text x="119.5" y="114.2">VIN1</text>
<text x="133.8" y="114.2">PH1</text>
<text x="133.8" y="115.9">PH2</text>
<text x="133.8" y="117.7">PH3</text>
<text x="133.8" y="119.4">PH4</text>
<text x="119.5" y="121.1">PGND1</text>
<text x="133.8" y="121.1">PH5</text>
</g>
<g font-size="1.5" fill="#00f">
<text x="63.8" y="54.3">+</text>
<text x="95" y="54.3">+</text>
<text x="170.9" y="57.7">+</text>
<text x="233.2" y="66.4">+</text>
<text x="233.2" y="107.8">+</text>
<text x="95" y="114.7">+</text>
<text x="170.9" y="118.2">+</text>
</g>
</svg>
